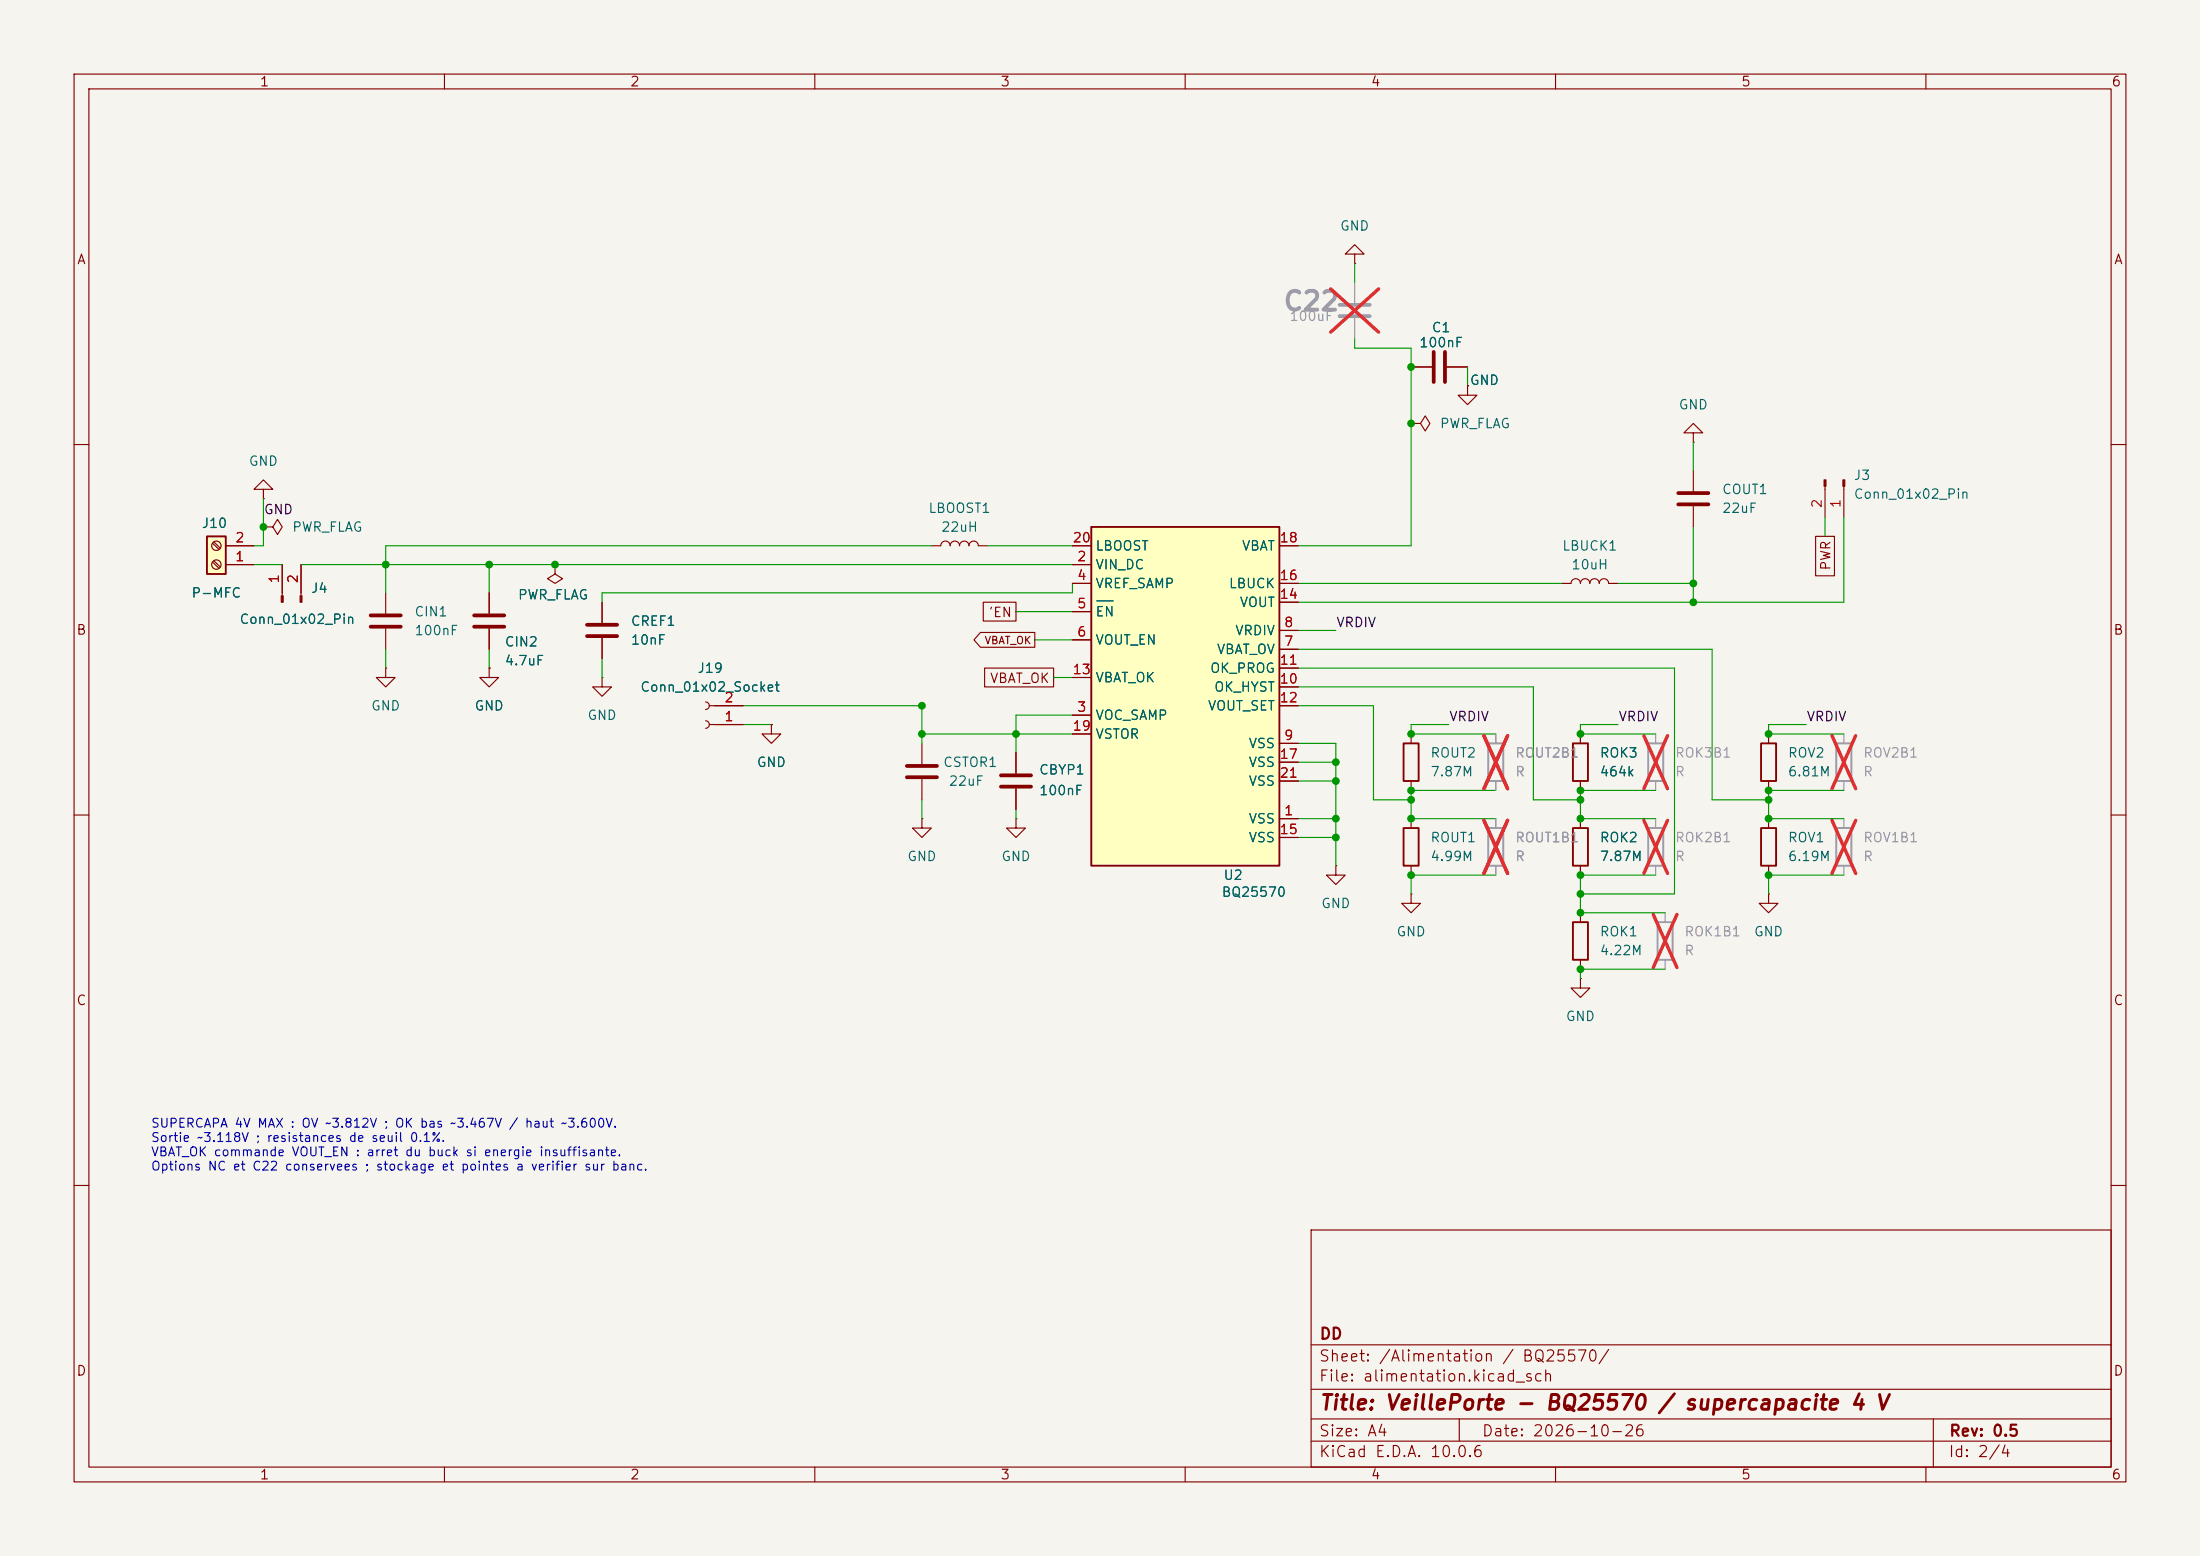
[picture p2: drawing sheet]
<svg xmlns="http://www.w3.org/2000/svg" width="297mm" height="210mm" viewBox="0 0 297 210" stroke-linecap="round" stroke-linejoin="round" font-family="sans-serif">
<path d="M0 0h297v210h-297z" fill="#f5f4ef" stroke="#f5f4ef" stroke-width=".14"/>
<g fill="none" stroke="#840000" stroke-width=".15">
<path d="M10 10h277v190h-277zM12 12h273v186h-273zM60 10v2M110 10v2M160 10v2M210 10v2M260 10v2M182.9 34.3h1.2l-1.2-1.3-1.3 1.3h1.3v1.3M182.9 35.6h.1M10 60h2M35.6 71.1h1.2l.7-1 .6 1-.6 1-.7-1M35.6 71.1h.1"/>
<path d="M285 60h2M10 110h2M285 110h2M213.4 132.1v1.3h1.2l-1.2 1.2-1.3-1.2h1.3M213.4 132.1h.1M213.4 123.2v1.3M213.4 129.5v1.3M238.8 120.7v1.2h1.2l-1.2 1.3-1.3-1.3h1.3M238.8 120.7h.1M10 160h2M177 166h108v32h-108zM285 160h2"/>
<path d="M60 198v2M110 198v2M160 198v2M177 194.5h108M177 191.5h108M177 187.5h108M177 181.5h108M197 191.5v3M210 198v2M260 198v2M261 191.5v6.5"/>
</g>
<path d="M222.5 100.3h2v5.1h-2zM223.8 124.5h2v5h-2z" fill="none" stroke="#9c9b98" stroke-width=".25"/>
<path d="M182.9 38.1v2.8M182.9 42.9v2.8M223.5 99.1v1.2M223.5 105.4v1.3M224.8 123.2v1.3M224.8 129.5v1.3" fill="none" stroke="#9c9b98" stroke-width=".15"/>
<path d="M179.6 39l6.5 5.8M186.1 39l-6.5 5.8M221.9 99.3l3.2 7.2M225.1 99.3l-3.2 7.2M223.2 123.4l3.2 7.2M226.4 123.4l-3.2 7.2" fill="none" stroke="#e12e31" stroke-width=".46"/>
<path d="M212.3 124.5h2.1v5h-2.1z" fill="none" stroke="#840000" stroke-width=".25"/>
<path d="M180.8 42.7h4.1M180.8 41.1h4.1" fill="none" stroke="#9c9b98" stroke-width=".51"/>
<path d="M27.9 72.4h2.6v5.1h-2.6z" fill="#ffffc2"/>
<path d="M27.9 72.4h2.6v5.1h-2.6zM189.5 100.3h2v5.1h-2zM189.5 111.8h2v5h-2zM212.3 111.8h2.1v5h-2.1zM212.3 100.3h2.1v5.1h-2.1zM237.7 100.3h2.1v5.1h-2.1z" fill="none" stroke="#840000" stroke-width=".25"/>
<g fill="none" stroke="#840000" stroke-width=".15">
<path d="M28.7 75.9l.9 .8M28.7 73.3l.9 .9M28.9 75.7l.8 .8M28.9 73.2l.8 .8M30.5 76.2h3.8M30.5 73.7h3.8M35.6 66h1.2l-1.2-1.2-1.3 1.2h1.3v1.3M35.6 67.3h.1M38.1 76.2v4.2M40.6 76.2v4.2M74.9 76.2v1.3l1 .6-1 .6-1-.6 1-.6M74.9 76.2h.1"/>
<path d="M228.6 63.5v2.8M228.6 68.3v2.8M246.4 65.6v4.3M248.9 65.6v4.3M52.1 90.2v1.2h1.2l-1.2 1.3-1.3-1.3h1.3M52.1 90.2h.1M52.1 80v2.8M52.1 84.8v2.8M66 90.2v1.2h1.3l-1.3 1.3-1.2-1.3h1.2M66 90.2h.1M66 80v2.8M66 84.8v2.8"/>
<path d="M81.3 81.3v2.8M81.3 86.1v2.8M190.5 99.1v1.2M213.4 99.1v1.2M238.8 99.1v1.2M190.5 105.4v1.3M190.5 110.5v1.3M190.5 116.8v1.3M213.4 105.4v1.3M213.4 110.5v1.3M213.4 116.8v1.3M238.8 105.4v1.3"/>
<path d="M190.5 120.7v1.2h1.3l-1.3 1.3-1.3-1.3h1.3M190.5 120.7h.1"/>
<circle cx="29.2" cy="73.7" r=".63"/>
<circle cx="29.2" cy="76.2" r=".63"/>
</g>
<path d="M226.6 66.5h4M226.6 68.1h4M50 83.1h4.1M50 84.6h4.1M64 83.1h4.1M64 84.6h4.1M79.2 84.3h4.1M79.2 85.9h4.1" fill="none" stroke="#840000" stroke-width=".51"/>
<g fill="#840000" stroke="#840000" stroke-width=".15">
<path d="M38 80.4h.2v.9h-.2z"/>
<path d="M40.5 80.4h.3v.9h-.3z"/>
<path d="M248.8 64.8h.2v.8h-.2z"/>
<path d="M246.3 64.8h.2v.8h-.2z"/>
</g>
<path d="M200.9 111.8h2v5h-2zM200.9 100.3h2v5.1h-2zM222.5 111.8h2v5h-2zM247.9 100.3h2v5.1h-2z" fill="none" stroke="#9c9b98" stroke-width=".25"/>
<path d="M201.9 99.1v1.2M248.9 99.1v1.2M201.9 105.4v1.3M201.9 110.5v1.3M201.9 116.8v1.3M223.5 110.5v1.3M223.5 116.8v1.3M248.9 105.4v1.3" fill="none" stroke="#9c9b98" stroke-width=".15"/>
<path d="M200.3 99.3l3.2 7.2M203.5 99.3l-3.2 7.2M247.3 99.3l3.2 7.2M250.5 99.3l-3.2 7.2M200.3 110.7l3.2 7.2M203.5 110.7l-3.2 7.2M221.9 110.7l3.2 7.2M225.1 110.7l-3.2 7.2" fill="none" stroke="#e12e31" stroke-width=".46"/>
<path d="M147.3 71.1h25.4v45.7h-25.4z" fill="#ffffc2"/>
<path d="M147.3 71.1h25.4v45.7h-25.4zM237.7 111.8h2.1v5h-2.1z" fill="none" stroke="#840000" stroke-width=".25"/>
<g fill="none" stroke="#840000" stroke-width=".15">
<path d="M190.5 57.2h1.3l.6-1.1 .6 1.1-.6 1-.6-1M190.5 57.2h.1M190.5 49.5h2.8M195.3 49.5h2.8M198.1 52.1v1.2h1.3l-1.3 1.3-1.3-1.3h1.3M198.1 52.1h.1M228.6 58.4h1.3l-1.3-1.2-1.3 1.2h1.3v1.3M228.6 59.7h.1M30.5 76.2h3.8M30.5 73.7h3.8M38.1 76.2v3.8M40.6 76.2v3.8"/>
<path d="M74.9 76.2h.1M125.7 73.7h1.3a.64 .64 0 0 1 .6-.7 .64 .64 0 0 1 .7 .7 .64 .64 0 0 1 .6-.7 .64 .64 0 0 1 .6 .7 .64 .64 0 0 1 .7-.7 .64 .64 0 0 1 .6 .7 .64 .64 0 0 1 .6-.7 .64 .64 0 0 1 .7 .7h1.2M144.8 76.2h2.5M144.8 78.7h2.5M144.8 73.7h2.5M172.7 78.7h2.6M172.7 73.7h2.6M210.8 78.7h1.3a.64 .64 0 0 1 .6-.6 .64 .64 0 0 1 .7 .6 .64 .64 0 0 1 .6-.6 .64 .64 0 0 1 .6 .6 .64 .64 0 0 1 .7-.6 .64 .64 0 0 1 .6 .6 .64 .64 0 0 1 .6-.6 .64 .64 0 0 1 .7 .6h1.2M245.1 72.4h2.6v5.3h-2.6zM66 90.2h.1M66 80v2.8M66 84.8v2.8"/>
<path d="M81.3 91.4v1.3h1.2l-1.2 1.3-1.3-1.3h1.3M81.3 91.4h.1M81.3 81.3v2.8M81.3 86.1v2.8M95.2 97.3a.51 .51 0 0 1 .6 .5 .51 .51 0 0 1-.6 .5M95.2 94.7a.51 .51 0 0 1 .6 .6 .51 .51 0 0 1-.6 .5M95.8 95.3h4.5M95.8 97.8h4.5M104.1 97.8v1.3h1.3l-1.3 1.2-1.2-1.2h1.2M104.1 97.8h.1M132.4 85.4h7.3v2h-7.3l-.9-1zM132.7 81.3h4.5v2.5h-4.5z"/>
<path d="M132.9 90.2h9.3v2.5h-9.3zM144.8 96.5h2.5M144.8 82.6h2.5M144.8 86.4h2.5M144.8 91.4h2.5M144.8 99.1h2.5M172.7 87.6h2.6M172.7 85.1h2.6M172.7 92.7h2.6M172.7 90.2h2.6M172.7 95.3h2.6M172.7 81.3h2.6"/>
<path d="M213.4 99.1v1.2M124.5 110.5v1.3h1.2l-1.2 1.2-1.3-1.2h1.3M124.5 110.5h.1M124.5 100.3v2.8M124.5 105.2v2.8M137.2 110.5v1.3h1.2l-1.2 1.2-1.3-1.2h1.3M137.2 110.5h.1M137.2 101.6v2.8M137.2 106.4v2.8M172.7 110.5h2.6M172.7 100.3h2.6M172.7 113h2.6"/>
<path d="M172.7 102.9h2.6M172.7 105.4h2.6M180.3 116.8v1.3h1.3l-1.3 1.3-1.2-1.3h1.2M180.3 116.8h.1M213.4 105.4v1.3M213.4 110.5v1.3M213.4 116.8v1.3M238.8 110.5v1.3M238.8 116.8v1.3"/>
</g>
<path d="M148.1 81.1h2.2" fill="none" stroke="#006464" stroke-width=".15"/>
<path d="M193.5 47.5v4.1M195.1 47.5v4.1M122.4 103.4h4.1M122.4 104.9h4.1M135.1 104.6h4.1M135.1 106.2h4.1" fill="none" stroke="#840000" stroke-width=".51"/>
<path d="M247.9 111.8h2v5h-2z" fill="none" stroke="#9c9b98" stroke-width=".25"/>
<path d="M201.9 99.1v1.2M201.9 105.4v1.3M201.9 110.5v1.3M201.9 116.8v1.3M248.9 110.5v1.3M248.9 116.8v1.3" fill="none" stroke="#9c9b98" stroke-width=".15"/>
<path d="M200.3 99.3l3.2 7.2M203.5 99.3l-3.2 7.2M200.3 110.7l3.2 7.2M203.5 110.7l-3.2 7.2M247.3 110.7l3.2 7.2M250.5 110.7l-3.2 7.2" fill="none" stroke="#e12e31" stroke-width=".46"/>
<g fill="none" stroke="#009600" stroke-width=".15">
<path d="M182.9 35.6v2.5M182.9 45.7v1.3h7.6v26.7h-15.2M198.1 49.5v2.6M228.6 59.7v3.8M34.3 76.2h3.8M35.6 67.3v6.4h-1.3M40.6 76.2h104.2M66 76.2v3.8M125.7 73.7h-73.6v6.3M133.3 73.7h11.5M144.8 78.7v1.3h-63.5v1.3M175.3 78.7h35.5"/>
<path d="M218.4 78.7h10.2M228.6 71.1v10.2M246.4 69.9v2.5M248.9 69.9v11.4h-73.6M52.1 87.6v2.6M66 87.6v2.6M81.3 88.9v2.5M100.3 95.3h24.2v5M100.3 97.8h3.8M124.5 99.1h20.3M137.2 82.6h7.6M139.7 86.4h5.1"/>
<path d="M142.2 91.4h2.6M144.8 96.5h-7.6v5.1M175.3 90.2h50.8v30.5h-12.7M175.3 95.3h10.1v12.7h5.1M175.3 92.7h31.7v15.3h6.4M175.3 87.6h55.8v20.4h7.7M175.3 85.1h5M195.6 97.8h-5.1v1.3h11.4M218.4 97.8h-5v1.3h10.1M243.8 97.8h-5v1.3h10.1M124.5 108v2.5M137.2 109.2v1.3"/>
<path d="M175.3 100.3h5v16.5M175.3 105.4h5M175.3 110.5h5M175.3 113h5M175.3 102.9h5M201.9 106.7h-11.4v3.8h11.4M201.9 118.1h-11.4v2.6M223.5 106.7h-10.1v3.8h10.1M223.5 118.1h-10.1v5.1h11.4M248.9 118.1h-10.1v2.6M248.9 106.7h-10.1v3.8h10.1M224.8 130.8h-11.4v1.3"/>
</g>
<g fill="#009600" stroke="#009600" stroke-width=".14">
<circle cx="213.4" cy="123.2" r=".46"/>
<circle cx="213.4" cy="130.8" r=".46"/>
<circle cx="213.4" cy="120.7" r=".46"/>
<circle cx="190.5" cy="108" r=".46"/>
<circle cx="238.8" cy="108" r=".46"/>
<circle cx="137.2" cy="99.1" r=".46"/>
<circle cx="180.3" cy="113" r=".46"/>
<circle cx="190.5" cy="118.1" r=".46"/>
<circle cx="180.3" cy="110.5" r=".46"/>
<circle cx="190.5" cy="110.5" r=".46"/>
<circle cx="180.3" cy="102.9" r=".46"/>
<circle cx="190.5" cy="57.2" r=".46"/>
<circle cx="190.5" cy="49.5" r=".46"/>
<circle cx="238.8" cy="99.1" r=".46"/>
<circle cx="213.4" cy="99.1" r=".46"/>
<circle cx="238.8" cy="106.7" r=".46"/>
<circle cx="213.4" cy="110.5" r=".46"/>
<circle cx="238.8" cy="118.1" r=".46"/>
<circle cx="238.8" cy="110.5" r=".46"/>
<circle cx="228.6" cy="78.7" r=".46"/>
<circle cx="213.4" cy="118.1" r=".46"/>
<circle cx="213.4" cy="106.7" r=".46"/>
<circle cx="213.4" cy="108" r=".46"/>
<circle cx="228.6" cy="81.3" r=".46"/>
<circle cx="124.5" cy="95.3" r=".46"/>
<circle cx="124.5" cy="99.1" r=".46"/>
<circle cx="190.5" cy="99.1" r=".46"/>
<circle cx="190.5" cy="106.7" r=".46"/>
<circle cx="180.3" cy="105.4" r=".46"/>
<circle cx="52.1" cy="76.2" r=".46"/>
<circle cx="35.6" cy="71.1" r=".46"/>
<circle cx="66" cy="76.2" r=".46"/>
<circle cx="74.9" cy="76.2" r=".46"/>
</g>
<text font-size="2.5" fill="#939391" x="173.1" y="42.6">C22</text>
<text font-size="2" fill="#840000" x="178" y="190.8">Title: VeillePorte - BQ25570 / supercapacite 4 V</text>
<g font-size="1.5" fill="#840000">
<text x="178" y="184.1">Sheet: /Alimentation / BQ25570/</text>
<text x="178" y="181.1">DD</text>
<text x="178" y="186.8">File: alimentation.kicad_sch</text>
<text x="178" y="197">KiCad E.D.A. 10.0.6</text>
<text x="178" y="194.2">Size: A4</text>
<text x="200" y="194.2">Date: 2026-10-26</text>
<text x="263" y="197">Id: 2/4</text>
<text x="263" y="194.2">Rev: 0.5</text>
</g>
<g font-size="1.3" fill="#840000">
<text x="35" y="12">1</text>
<text x="85" y="12">2</text>
<text x="135" y="12">3</text>
<text x="185" y="12">4</text>
<text x="235" y="12">5</text>
<text x="285" y="12">6</text>
<text x="10.3" y="36">A</text>
<text x="285.3" y="36">A</text>
<text x="247.4" y="77.1" transform="rotate(-90 247.4 77.1)">PWR</text>
<text x="133.4" y="83.6">'EN</text>
<text x="10.2" y="86">B</text>
<text x="285.2" y="86">B</text>
<text x="133.6" y="92.5">VBAT_OK</text>
<text x="10.2" y="136">C</text>
<text x="285.2" y="136">C</text>
<text x="10.2" y="186">D</text>
<text x="285.2" y="186">D</text>
<text x="35" y="200">1</text>
<text x="85" y="200">2</text>
<text x="135" y="200">3</text>
<text x="185" y="200">4</text>
<text x="235" y="200">5</text>
<text x="285" y="200">6</text>
</g>
<g font-size="1.3" fill="#006464">
<text x="180.8" y="31.4">GND</text>
<text x="191.5" y="47.2">100nF</text>
<text x="193.2" y="45.2">C1</text>
<text x="198.3" y="52.3">GND</text>
<text x="194.3" y="58.1">PWR_FLAG</text>
<text x="226.5" y="55.6">GND</text>
<text x="33.5" y="63.2">GND</text>
<text x="250.2" y="65.1">J3</text>
<text x="27.1" y="71.6">J10</text>
<text x="125.2" y="69.5">LBOOST1</text>
<text x="232.4" y="67">COUT1</text>
<text x="232.4" y="69.5">22uF</text>
<text x="250.2" y="67.6">Conn_01x02_Pin</text>
<text x="39.4" y="72.1">PWR_FLAG</text>
<text x="127" y="72.1">22uH</text>
<text x="147.8" y="77.2">VIN_DC</text>
<text x="147.8" y="74.6">LBOOST</text>
<text x="167.6" y="74.6">VBAT</text>
<text x="210.8" y="74.6">LBUCK1</text>
<text x="212.1" y="77.2">10uH</text>
<text x="25.8" y="81">P-MFC</text>
<text x="41.9" y="80.3">J4</text>
<text x="55.9" y="83.5">CIN1</text>
<text x="69.8" y="81.2">PWR_FLAG</text>
<text x="147.8" y="79.7">VREF_SAMP</text>
<text x="147.8" y="83.5">EN</text>
<text x="165.8" y="79.7">LBUCK</text>
<text x="167.3" y="82.2">VOUT</text>
<text x="32.2" y="84.5">Conn_01x02_Pin</text>
<text x="55.9" y="86.1">100nF</text>
<text x="68.1" y="87.6">CIN2</text>
<text x="85.1" y="84.8">CREF1</text>
<text x="85.1" y="87.3">10nF</text>
<text x="147.8" y="87.3">VOUT_EN</text>
<text x="164.2" y="88.6">VBAT_OV</text>
<text x="166.7" y="86.1">VRDIV</text>
<text x="68.1" y="90.1">4.7uF</text>
<text x="86.4" y="93.7">Conn_01x02_Socket</text>
<text x="94.1" y="91.1">J19</text>
<text x="147.8" y="92.4">VBAT_OK</text>
<text x="163.3" y="91.1">OK_PROG</text>
<text x="163.8" y="93.7">OK_HYST</text>
<text x="50" y="96.2">GND</text>
<text x="64" y="96.2">GND</text>
<text x="79.2" y="97.5">GND</text>
<text x="147.8" y="97.5">VOC_SAMP</text>
<text x="147.8" y="100">VSTOR</text>
<text x="163" y="96.2">VOUT_SET</text>
<text x="168.5" y="101.3">VSS</text>
<text x="102.1" y="103.8">GND</text>
<text x="127.2" y="103.8">CSTOR1</text>
<text x="128" y="106.4">22uF</text>
<text x="140.2" y="104.8">CBYP1</text>
<text x="140.2" y="107.6">100nF</text>
<text x="168.5" y="103.8">VSS</text>
<text x="168.5" y="106.4">VSS</text>
<text x="193" y="102.6">ROUT2</text>
<text x="193" y="105.1">7.87M</text>
<text x="215.9" y="102.6">ROK3</text>
<text x="215.9" y="105.1">464k</text>
<text x="241.3" y="102.6">ROV2</text>
<text x="241.3" y="105.1">6.81M</text>
<text x="168.5" y="111.5">VSS</text>
<text x="168.5" y="114">VSS</text>
<text x="193" y="114">ROUT1</text>
<text x="215.9" y="114">ROK2</text>
<text x="241.3" y="114">ROV1</text>
<text x="122.4" y="116.5">GND</text>
<text x="135.1" y="116.5">GND</text>
<text x="165.1" y="119.1">U2</text>
<text x="193" y="116.5">4.99M</text>
<text x="215.9" y="116.5">7.87M</text>
<text x="241.3" y="116.5">6.19M</text>
<text x="164.8" y="121.4">BQ25570</text>
<text x="178.3" y="122.9">GND</text>
<text x="188.4" y="126.7">GND</text>
<text x="215.9" y="126.7">ROK1</text>
<text x="215.9" y="129.2">4.22M</text>
<text x="236.7" y="126.7">GND</text>
<text x="211.3" y="138.1">GND</text>
</g>
<g font-size="1.3" fill="#939391">
<text x="174" y="43.6">100uF</text>
<text x="204.5" y="102.6">ROUT2B1</text>
<text x="204.5" y="105.1">R</text>
<text x="226" y="102.6">ROK3B1</text>
<text x="226" y="105.1">R</text>
<text x="251.4" y="102.6">ROV2B1</text>
<text x="251.4" y="105.1">R</text>
<text x="204.5" y="114">ROUT1B1</text>
<text x="226" y="114">ROK2B1</text>
<text x="251.4" y="114">ROV1B1</text>
<text x="204.5" y="116.5">R</text>
<text x="226" y="116.5">R</text>
<text x="251.4" y="116.5">R</text>
<text x="227.3" y="126.7">ROK1B1</text>
<text x="227.3" y="129.2">R</text>
</g>
<g font-size="1.3" fill="#0f0f0f">
<text x="35.5" y="69.7">GND</text>
<text x="180.3" y="85">VRDIV</text>
<text x="195.6" y="97.7">VRDIV</text>
<text x="218.4" y="97.7">VRDIV</text>
<text x="243.8" y="97.7">VRDIV</text>
</g>
<g font-size="1.3" fill="#a90000">
<text x="246.2" y="68.7" transform="rotate(-90 246.2 68.7)">2</text>
<text x="248.8" y="68.7" transform="rotate(-90 248.8 68.7)">1</text>
<text x="31.7" y="76.1">1</text>
<text x="31.7" y="73.5">2</text>
<text x="144.7" y="73.5">20</text>
<text x="145.3" y="76.1">2</text>
<text x="172.7" y="73.5">18</text>
<text x="38" y="78.8" transform="rotate(-90 38 78.8)">1</text>
<text x="40.5" y="78.8" transform="rotate(-90 40.5 78.8)">2</text>
<text x="145.3" y="78.6">4</text>
<text x="145.3" y="82.4">5</text>
<text x="172.7" y="81.1">14</text>
<text x="172.7" y="78.6">16</text>
<text x="145.3" y="86.2">6</text>
<text x="173.3" y="87.5">7</text>
<text x="173.3" y="85">8</text>
<text x="97.7" y="95.1">2</text>
<text x="144.7" y="91.3">13</text>
<text x="172.7" y="92.6">10</text>
<text x="172.7" y="90">11</text>
<text x="172.7" y="95.1">12</text>
<text x="97.7" y="97.7">1</text>
<text x="144.7" y="98.9">19</text>
<text x="145.3" y="96.4">3</text>
<text x="173.3" y="100.2">9</text>
<text x="172.7" y="102.7">17</text>
<text x="172.7" y="105.3">21</text>
<text x="172.7" y="112.9">15</text>
<text x="173.3" y="110.4">1</text>
</g>
<g font-size="1.2" fill="#0000c2">
<text x="20.3" y="152.5">SUPERCAPA 4V MAX : OV ~3.812V ; OK bas ~3.467V / haut ~3.600V.</text>
<text x="20.3" y="154.4">Sortie ~3.118V ; resistances de seuil 0.1%.</text>
<text x="20.3" y="156.4">VBAT_OK commande VOUT_EN : arret du buck si energie insuffisante.</text>
<text x="20.3" y="158.3">Options NC et C22 conservees ; stockage et pointes a verifier sur banc.</text>
</g>
<text font-size="1" fill="#840000" x="132.8" y="87.2">VBAT_OK</text>
</svg>
